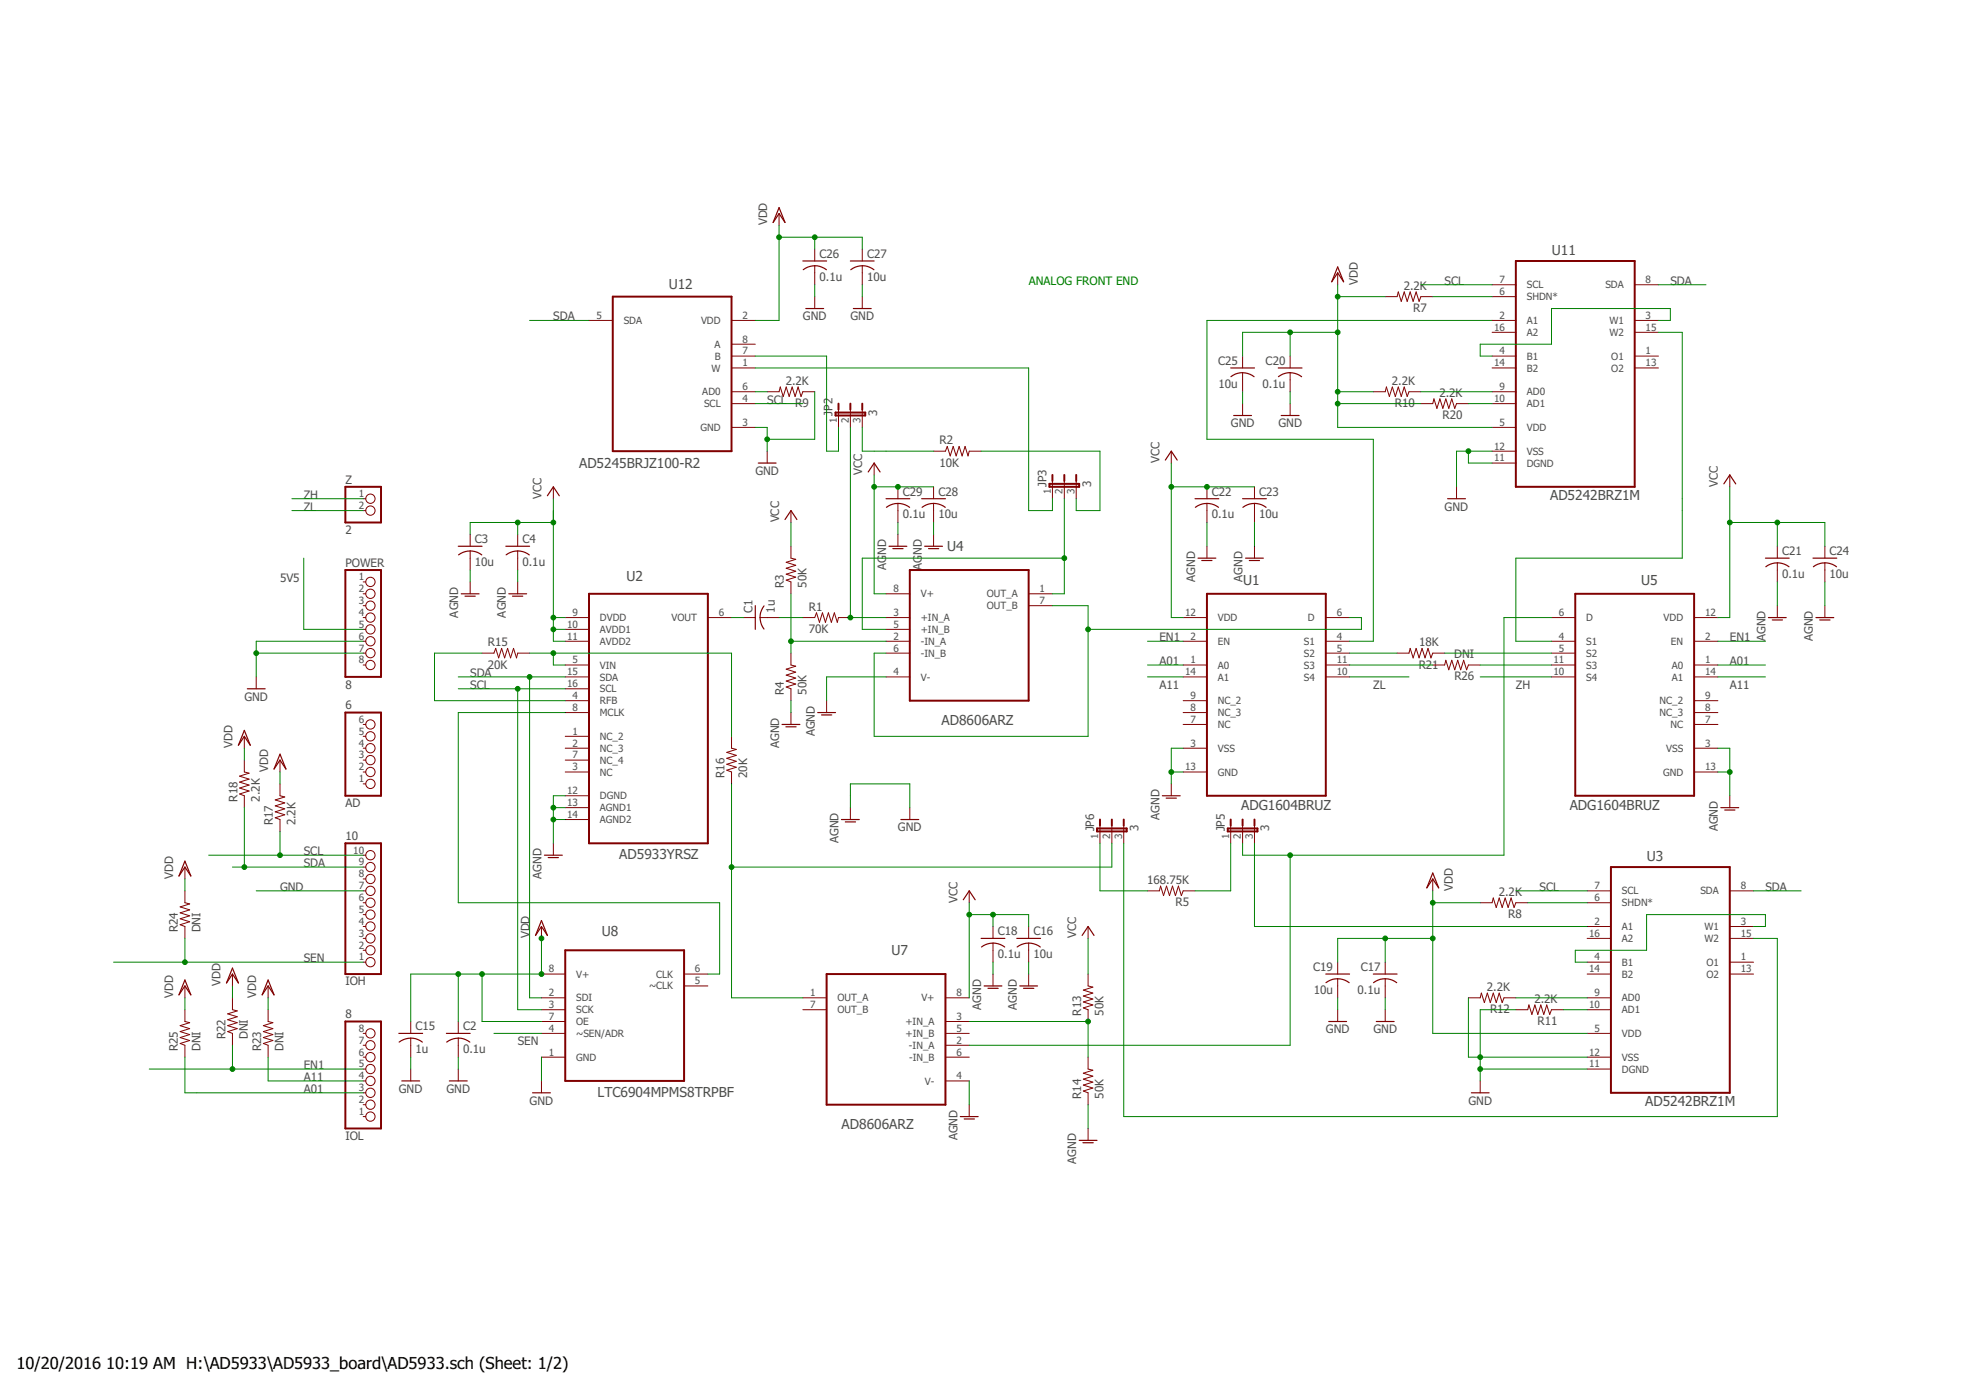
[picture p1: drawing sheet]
<svg xmlns="http://www.w3.org/2000/svg" width="420mm" height="297mm" viewBox="0 0 420 297" stroke-linecap="round" stroke-linejoin="round" font-family="sans-serif">
<g fill="none" stroke="#800000" stroke-width=".21">
<path d="M166.5 45.6v2.6M174.1 53.2v2.6M174.1 56.8v4.1M184.3 53.2v2.6M184.3 56.8v4.1M285.9 58.3v2.6M125.9 68.5h5.1M156.3 68.5h5.1M156.3 73.6h5.1M156.3 76.1h5.1M156.3 78.6h5.1M174.1 63.4v2.5"/>
<path d="M184.3 63.4v2.5M265.6 76.1v2.5M265.6 79.7v4M275.7 76.1v2.5M275.7 79.7v4M296 63.4h2.6l.2-1 .7 2 .6-2 .6 2 .7-2 .6 2 .6-2 .7 2 .4-1h2.5M318.9 68.5h5.1M318.9 76.1h5.1M318.9 78.6h5.1M318.9 60.9h5.1M318.9 63.4h5.1M318.9 71h5.1"/>
<path d="M349.4 68.5h5M349.4 76.1h5M349.4 78.6h5M349.4 60.9h5M349.4 71h5M156.3 83.7h5.1M156.3 86.3h5.1M156.3 91.3h5.1M164 83.7h2.5l.3-1 .6 2 .6-2 .7 2 .6-2 .6 2 .7-2 .6 2 .4-1h2.5M164 96.4v2.6M179.2 87.5v3.8M181.7 87.5v3.8"/>
<path d="M184.3 87.5v3.8M186.8 99v2.5M199.5 96.4h2.6l.3-1 .7 2 .6-2 .6 2 .7-2 .6 2 .6-2 .7 2 .2-1h2.6M250.3 96.4v2.6M265.6 86.3v2.5M275.7 86.3v2.5M293.5 83.7h2.5l.3-1 .6 2 .7-2 .6 2 .6-2 .7 2 .6-2 .6 2 .4-1h2.6M303.7 86.3h2.5l.3-1.1 .6 2.1 .6-2.1 .7 2.1 .6-2.1 .6 2.1 .7-2.1 .6 2.1 .4-1h2.5M318.9 96.4h5.1M318.9 83.7h5.1M318.9 86.3h5.1M318.9 91.3h5.1"/>
<path d="M318.9 99h5.1M77.6 106.6h.6M77.6 109.1h.6M100.5 114.2v2.5M100.5 117.8v4M110.6 114.2v2.5M110.6 117.8v4M118.3 104v2.6M169 116.7v2.6l1.1 .2-2.1 .7 2.1 .6-2.1 .6 2.1 .7-2.1 .6 2.1 .6-2.1 .7 1 .4v2.5M169 109.1v2.6M191.9 104v2.6M191.9 107.6v4.1"/>
<path d="M191.9 114.2v2.5M199.5 104v2.6M199.5 107.6v4.1M199.5 114.2v2.5M224.9 102.8v3.8M227.5 102.8v3.8M230 102.8v3.8M257.9 104v2.6M257.9 107.6v4.1M257.9 116.7v2.6M268.1 104v2.6M268.1 107.6v4.1"/>
<path d="M268.1 116.7v2.6M311.3 104v2.6M369.7 101.5v2.5M379.8 116.7v2.6M390 116.7v2.6M77.6 132h.6M77.6 134.5h.6M77.6 137h.6M77.6 139.6h.6M77.6 126.9h.6M77.6 129.4h.6M77.6 124.4h.6"/>
<path d="M100.5 124.4v2.5M103 139.6h2.6l.3-1 .7 2 .6-2 .6 2 .7-2 .6 2 .6-2 .7 2 .2-1h2.6M110.6 124.4v2.5M120.8 132h5.1M120.8 134.5h5.1M120.8 137h5.1M151.3 132h5M158.9 132h2.5M162.4 132h4.1M169 139.6v2.5l1.1 .3-2.1 .6 2.1 .6-2.1 .7 2.1 .6-2.1 .6 2.1 .7-2.1 .6 1 .4v2.5M171.6 132h2.5l.4-1 .6 2 .7-2 .6 2 .6-2 .7 2 .6-2 .6 2 .3-1h2.5M189.4 132h5"/>
<path d="M189.4 134.5h5M189.4 137h5M189.4 139.6h5M189.4 126.9h5M219.8 126.9h5.1M219.8 129.4h5.1M252.9 132h5M252.9 137h5M283.3 132h5.1M283.3 137h5.1M283.3 139.6h5.1M298.6 139.6h2.5l.3-1 .6 2 .6-2 .7 2 .6-2 .6 2 .7-2 .6 2 .4-1h2.5"/>
<path d="M331.6 132h5.1M331.6 137h5.1M331.6 139.6h5.1M362.1 132h5M362.1 137h5M379.8 120.3v4.1M379.8 129.4v2.6M390 120.3v4.1M390 129.4v2.6M52.2 157.4v2.5M54.8 144.7v2.5M77.6 142.1h.6"/>
<path d="M77.6 157.4h.6M77.6 159.9h.6M77.6 154.8h.6M120.8 142.1h5.1M120.8 144.7h5.1M120.8 147.2h5.1M120.8 149.7h5.1M120.8 152.3h5.1M120.8 157.4h5.1M120.8 159.9h5.1M156.3 157.4v2.5l1.1 .2-2.1 .7 2.1 .6-2.1 .7 2.1 .6-2.1 .6 2.1 .7-2.1 .6 1 .4v2.5M169 152.3v2.5"/>
<path d="M176.7 149.7v2.6M189.4 144.7h5M252.9 142.1h5M252.9 144.7h5M252.9 149.7h5M252.9 152.3h5M252.9 159.9h5M252.9 154.8h5M283.3 142.1h5.1M283.3 144.7h5.1M306.2 142.1h2.5l.3-1 .6 2 .7-2 .6 2 .6-2 .7 2 .6-2 .6 2 .4-1h2.5M331.6 142.1h5.1"/>
<path d="M331.6 144.7h5.1M362.1 142.1h5M362.1 144.7h5M362.1 149.7h5M362.1 152.3h5M362.1 159.9h5M362.1 154.8h5M52.2 162.4v2.6l1 .2-2 .7 2 .6-2 .6 2 .7-2 .6 2 .6-2 .7 1 .4v2.5M59.8 167.5v2.6l1.1 .2-2.1 .6 2.1 .7-2.1 .6 2.1 .6-2.1 .7 2.1 .6-2.1 .7 1 .3v2.6M59.8 162.4v2.6M77.6 162.4h.6M77.6 165h.6"/>
<path d="M77.6 167.5h.6M120.8 162.4h5.1M120.8 165h5.1M120.8 170.1h5.1M120.8 172.6h5.1M120.8 175.1h5.1M181.7 172.6v2.5M194.4 172.6v2.5M235.1 176.4v3.8M237.6 176.4v3.8M240.2 176.4v3.8M250.3 167.5v2.6"/>
<path d="M252.9 165h5M263 176.4v3.8M265.6 176.4v3.8M268.1 176.4v3.8M362.1 165h5M369.7 170.1v2.5M39.5 190.4v2.5l1 .3-2 .6 2 .6-2 .7 2 .6-2 .6 2 .7-2 .6 1 .4v2.5M39.5 185.3v2.5M77.6 198h.6M77.6 195.5h.6M77.6 192.9h.6M77.6 190.4h.6"/>
<path d="M77.6 187.8h.6M77.6 185.3h.6M77.6 182.8h.6M115.7 198v2.5M118.3 180.2v2.6M207.1 190.4v2.5M212.2 198v2.5M219.8 198v2.5M232.5 198v2.5M245.2 190.4h2.6l.2-1 .7 2 .6-2 .6 2 .7-2 .6 2 .6-2 .7 2 .4-1h2.5M306.2 187.8v2.6M316.3 192.9h2.6l.2-1 .7 2 .6-2 .6 2 .7-2 .6 2 .6-2 .7 2 .4-1h2.5"/>
<path d="M339.2 198h5.1M339.2 192.9h5.1M339.2 190.4h5.1M369.7 198h5.1M369.7 190.4h5.1M39.5 210.7v2.5M39.5 215.8v2.5l1 .2-2 .7 2 .6-2 .7 2 .6-2 .6 2 .7-2 .6 1 .4v2.5M49.7 213.2v2.6l1 .2-2 .7 2 .6-2 .6 2 .6-2 .7 2 .6-2 .7 1 .3v2.6M49.7 208.2v2.5M57.3 215.8v2.5l1 .2-2 .7 2 .6-2 .7 2 .6-2 .6 2 .7-2 .6 1 .4v2.5M57.3 210.7v2.5M77.6 205.6h.6"/>
<path d="M77.6 203.1h.6M77.6 200.5h.6M87.8 218.3v2.5M97.9 218.3v2.5M115.7 213.2h5.1M115.7 218.3h5.1M115.7 215.8h5.1M115.7 208.2h5.1M146.2 208.2h5.1M146.2 210.7h5.1M171.6 213.2h5.1M171.6 215.8h5.1"/>
<path d="M202.1 213.2h5M202.1 218.3h5M212.2 201.5v4.1M212.2 208.2v2.5M219.8 201.5v4.1M219.8 208.2v2.5M232.5 208.2v2.5l1.1 .2-2.1 .7 2.1 .6-2.1 .7 2.1 .6-2.1 .6 2.1 .7-2.1 .6 1 .4v2.5M285.9 205.6v2.6M285.9 209.2v4M285.9 215.8v2.5M296 205.6v2.6M296 209.2v4"/>
<path d="M296 215.8v2.5M313.8 213.2h2.5l.3-1 .6 2 .7-2 .6 2 .6-2 .7 2 .6-2 .6 2 .4-1h2.6M324 215.8h2.5l.2-1 .7 2 .6-2 .7 2 .6-2 .6 2 .7-2 .6 2 .4-1h2.5M339.2 213.2h5.1M339.2 215.8h5.1M339.2 208.2h5.1M339.2 205.6h5.1M339.2 200.5h5.1M369.7 208.2h5.1M369.7 205.6h5.1M369.7 200.5h5.1M77.6 220.8h.6"/>
<path d="M77.6 223.4h.6M77.6 225.9h.6M77.6 231h.6M77.6 238.6h.6M77.6 236.1h.6M77.6 233.5h.6M77.6 228.5h.6M87.8 221.8v4.1M87.8 228.5v2.5M97.9 221.8v4.1M97.9 228.5v2.5M115.7 220.8h5.1"/>
<path d="M115.7 225.9h5.1M115.7 231v2.5M202.1 220.8h5M202.1 223.4h5M202.1 225.9h5M202.1 231h5M207.1 236.1v2.5M232.5 225.9v2.6l1.1 .2-2.1 .6 2.1 .7-2.1 .6 2.1 .6-2.1 .7 2.1 .6-2.1 .7 1 .3v2.6M316.3 231v2.5M339.2 220.8h5.1M339.2 225.9h5.1M339.2 228.5h5.1"/>
<path d="M232.5 241.2v2.5"/>
<circle cx="79.2" cy="106.6" r=".99"/>
<circle cx="79.2" cy="109.1" r=".99"/>
<circle cx="79.2" cy="137" r=".99"/>
<circle cx="79.2" cy="132" r=".99"/>
<circle cx="79.2" cy="126.9" r=".99"/>
<circle cx="79.2" cy="139.6" r=".99"/>
<circle cx="79.2" cy="124.4" r=".99"/>
<circle cx="79.2" cy="129.4" r=".99"/>
<circle cx="79.2" cy="134.5" r=".99"/>
<circle cx="79.2" cy="159.9" r=".99"/>
<circle cx="79.2" cy="154.8" r=".99"/>
<circle cx="79.2" cy="157.4" r=".99"/>
<circle cx="79.2" cy="142.1" r=".99"/>
<circle cx="79.2" cy="167.5" r=".99"/>
<circle cx="79.2" cy="165" r=".99"/>
<circle cx="79.2" cy="162.4" r=".99"/>
<circle cx="79.2" cy="198" r=".99"/>
<circle cx="79.2" cy="195.5" r=".99"/>
<circle cx="79.2" cy="187.8" r=".99"/>
<circle cx="79.2" cy="182.8" r=".99"/>
<circle cx="79.2" cy="192.9" r=".99"/>
<circle cx="79.2" cy="190.4" r=".99"/>
<circle cx="79.2" cy="185.3" r=".99"/>
<circle cx="79.2" cy="205.6" r=".99"/>
<circle cx="79.2" cy="203.1" r=".99"/>
<circle cx="79.2" cy="200.5" r=".99"/>
<circle cx="79.2" cy="223.4" r=".99"/>
<circle cx="79.2" cy="238.6" r=".99"/>
<circle cx="79.2" cy="236.1" r=".99"/>
<circle cx="79.2" cy="233.5" r=".99"/>
<circle cx="79.2" cy="231" r=".99"/>
<circle cx="79.2" cy="225.9" r=".99"/>
<circle cx="79.2" cy="220.8" r=".99"/>
<circle cx="79.2" cy="228.5" r=".99"/>
</g>
<g fill="none" stroke="#800000" stroke-width=".42">
<path d="M324 55.8h25.4v48.2h-25.4zM131 63.4h25.3v33h-25.3zM178.6 88.2h6.3v.6h-6.3zM179.2 86.3v1.2M181.7 86.3v1.2M184.3 86.3v1.2M73.8 104h7.6v7.7h-7.6zM224.3 103.4h6.3v.6h-6.3zM224.9 101.5v1.3M227.5 101.5v1.3M230 101.5v1.3M73.8 121.8h7.6v22.9h-7.6z"/>
<path d="M125.9 126.9h25.4v53.3h-25.4zM194.4 121.8h25.4v27.9h-25.4zM257.9 126.9h25.4v43.2h-25.4zM336.7 126.9h25.4v43.2h-25.4zM73.8 152.3h7.6v17.8h-7.6zM234.4 177h6.4v.7h-6.4zM235.1 175.1v1.3M237.6 175.1v1.3M240.2 175.1v1.3M262.4 177h6.3v.7h-6.3zM263 175.1v1.3M265.6 175.1v1.3"/>
<path d="M268.1 175.1v1.3M73.8 180.2h7.6v28h-7.6zM344.3 185.3h25.4v48.2h-25.4zM73.8 218.3h7.6v22.9h-7.6zM120.8 203.1h25.4v27.9h-25.4zM176.7 208.2h25.4v27.9h-25.4z"/>
</g>
<g fill="none" stroke="#800000" stroke-width=".25">
<path d="M166.5 44.4l1.3 3.1-1.3-1.9-1.3 1.9zM171.6 55.8h5.1M171.7 57.6a4 4 0 0 1 4.9 0M181.7 55.8h5.1M181.8 57.6a4 4 0 0 1 5 0M285.9 57l1.2 3.2-1.2-1.9-1.3 1.9zM172.2 65.9h3.8M182.4 65.9h3.8M263 78.6h5.1M265.6 79.6l-1.6 .3-.9 .6M265.6 79.7l1.5 .3 .9 .5M273.2 78.6h5.1"/>
<path d="M275.7 79.6l-1.5 .3-1 .6M275.7 79.7l1.6 .3 .9 .5M162.1 99h3.8M249 98.3l1.3-1.9 1.3 1.9M263.7 88.8h3.8M273.8 88.8h3.8M97.9 116.7h5.1M98 118.6a4 4 0 0 1 5 0M108.1 116.7h5.1M108.2 118.6a4 4 0 0 1 4.9 0M117 105.9l1.3-1.9 1.2 1.9M167.8 111l1.2-1.9 1.3 1.9"/>
<path d="M185.5 100.9l1.3-1.9 1.3 1.9M189.4 106.6h5M190 116.7h3.8M190.8 117.2h2.2M191.9 107.6l1.6 .3 .9 .5M191.9 107.6l-1.5 .3-1 .5M197 106.6h5.1M197.6 116.7h3.8M198.4 117.2h2.2M199.5 107.6l1.6 .3 .9 .5M199.5 107.6l-1.5 .3-.9 .5M255.4 106.6h5.1"/>
<path d="M256 119.3h3.8M256.8 119.8h2.2M257.9 107.6l1.6 .3 .9 .5M257.9 107.6l-1 .1-1.4 .7M265.6 106.6h5M266.2 119.3h3.8M267 119.8h2.2M268.1 107.6l1.6 .3 .9 .5M268.1 107.6l-1.1 .1-1.4 .7M309.4 106.6h3.8M368.4 103.4l1.3-1.9 1.2 1.9M377.3 119.3h5.1"/>
<path d="M387.5 119.3h5M98.6 126.9h3.8M99.4 127.4h2.2M108.7 126.9h3.8M109.5 127.4h2.2M161.4 129.4v5.1M163.3 129.5a4 4 0 0 0 0 4.9M377.4 121.1a4 4 0 0 1 4.9 0M377.9 132h3.8M378.8 132.5h2.1M387.5 121.1a4 4 0 0 1 5 0M388.1 132h3.8"/>
<path d="M388.9 132.5h2.2M52.2 156.1l1.3 3.2-1.3-1.9-1.3 1.9zM52.9 147.2h3.8M167.1 154.8h3.8M168 155.3h2.1M174.8 152.3h3.8M175.6 152.8h2.2M59.8 161.2l1.3 3.1-1.3-1.9-1.2 1.9zM179.8 175.1h3.8M180.7 175.6h2.1M192.5 175.1h3.8M248.4 170.1h3.8"/>
<path d="M249.2 170.6h2.2M367.8 172.6h3.8M368.6 173.1h2.2M39.5 184l1.3 3.2-1.3-1.9-1.3 1.9zM115.7 196.7l1.3 3.2-1.3-1.9-1.3 1.9zM116.4 182.8h3.8M117.2 183.3h2.1M205.9 192.3l1.2-1.9 1.3 1.9M231.3 199.9l1.2-1.9 1.3 1.9M306.2 186.6l1.3 3.1-1.3-1.9-1.3 1.9zM39.5 209.4l1.3 3.2-1.3-1.9-1.3 1.9zM49.7 206.9l1.2 3.2-1.2-1.9-1.3 1.9z"/>
<path d="M57.3 209.4l1.3 3.2-1.3-1.9-1.3 1.9zM209.7 200.5h5.1M209.8 202.4a4 4 0 0 1 4.9 0M210.3 210.7h3.8M211.1 211.2h2.2M217.3 200.5h5.1M217.4 202.4a4 4 0 0 1 4.9 0M217.9 210.7h3.8M218.7 211.2h2.2M283.3 208.2h5.1M283.4 210a4 4 0 0 1 4.9 0M284 218.3h3.8"/>
<path d="M293.5 208.2h5.1M293.5 210a4 4 0 0 1 5 0M294.1 218.3h3.8M85.2 220.8h5.1M85.3 222.7a4 4 0 0 1 5 0M85.9 231h3.8M95.4 220.8h5.1M95.5 222.7a4 4 0 0 1 4.9 0M96 231h3.8M113.8 233.5h3.8M205.2 238.6h3.8M206.1 239.1h2.1"/>
<path d="M314.5 233.5h3.7M230.6 243.7h3.8M231.4 244.2h2.2"/>
</g>
<g fill="none" stroke="#008000" stroke-width=".21">
<path d="M166.5 50.7h17.8v2.5M166.5 48.2v20.3h-5.1M174.1 50.7v2.5M113.2 68.5h12.7M161.4 76.1h15.3v20.3h2.5v-5.1M161.4 78.6h58.4v30.5h5.1v-2.5M174.1 60.9v2.5M184.3 60.9v2.5M275.7 71v5.1M285.9 60.9v30.4h33M285.9 71h-20.3v5.1M285.9 63.4h10.1"/>
<path d="M303.7 60.9h15.2M306.2 63.4h12.7M318.9 68.5h-61v25.4h35.6v43.1h-5.1M354.4 71h5.1v48.3h-35.5v17.7h7.6M354.4 68.5h2.6v-2.6h-25.4v7.7h-15.3v2.5h2.6M354.4 60.9h10.2M161.4 91.3h2.6v5.1M161.4 83.7h2.6M161.4 86.3h10.2M174.1 83.7v10.2h-10.1M181.7 91.3v40.7h7.7M184.3 91.3v5.1h15.2"/>
<path d="M209.7 96.4h25.4v12.7h-5.1v-2.5M250.3 99v33h2.6M265.6 83.7v2.6M275.7 83.7v2.6M285.9 83.7h7.6M285.9 86.3h17.8M303.7 83.7h15.2M313.8 86.3h5.1M313.8 96.4v2.6h5.1M318.9 96.4h-7.6v7.6M62.4 106.6h15.2M62.4 109.1h15.2"/>
<path d="M64.9 119.3v15.2h12.7M110.6 111.7v2.5M118.3 106.6v30.4h2.5M118.3 111.7h-17.8v2.5M169 111.7v5M186.8 101.5v25.4h2.6M186.8 104h12.7M191.9 111.7v2.5M199.5 111.7v2.5M227.5 106.6v20.3h-2.6M227.5 119.3h-43.2v15.2h5.1M250.3 104h17.8"/>
<path d="M257.9 111.7v5M268.1 111.7v5M369.7 104v28h-2.6M369.7 111.7h20.3v5M379.8 111.7v5M54.8 139.6h22.8M77.6 137h-22.8v7.7M100.5 121.8v2.6M103 139.6h-10.1v10.1h27.9M110.6 121.8v2.6M113.2 139.6h43.1v17.8M118.3 132h2.5"/>
<path d="M118.3 134.5h2.5M118.3 139.6v2.5h2.5M156.3 132h2.6M166.5 132h5.1M169 126.9v12.7M169 137h20.4M224.9 129.4h7.6v28h-45.7v-17.8h2.6M245.2 137h7.7M288.4 132h2.6v2.5h-58.5M288.4 139.6h10.2M308.7 139.6h22.9M331.6 132h-10.2v50.8h-55.8v-2.6"/>
<path d="M367.1 137h10.2M379.8 124.4v5M390 124.4v5M52.2 159.9v2.5M97.9 144.7h22.9M97.9 147.2h22.9M110.6 147.2v68.6h5.1M113.2 144.7v68.5h2.5M120.8 152.3h-22.9v40.6h55.9v15.3h-2.5M169 149.7v2.6M189.4 144.7h-12.7v5M245.2 144.7h7.7"/>
<path d="M245.2 142.1h7.7M252.9 159.9h-2.6v7.6M288.4 144.7h12.7M288.4 142.1h17.8M316.3 144.7h15.3M316.3 142.1h15.3M367.1 144.7h10.2M367.1 159.9h2.6v10.2M367.1 142.1h10.2M52.2 172.6v12.7M59.8 165v2.5M59.8 177.7v5.1"/>
<path d="M118.3 172.6h2.5M118.3 175.1h2.5M120.8 170.1h-2.5v10.1M156.3 167.5v45.7h15.3M181.7 172.6v-5.1h12.7v5.1M250.3 165h2.6M367.1 165h2.6M39.5 187.8v2.6M44.6 182.8h33M49.7 185.3h27.9M54.8 190.4h22.8M207.1 192.9v20.3"/>
<path d="M207.1 195.5h12.7v2.5M212.2 195.5v2.5M235.1 180.2v10.2h10.1M237.6 180.2v5.1h-81.3M240.2 180.2v58.4h139.6v-38.1h-5M263 180.2v10.2h-7.6M268.1 180.2v17.8h71.1M275.7 182.8v40.6h-68.6M306.2 190.4v30.4h33M306.2 192.9h10.1M324 190.4h15.2M326.5 192.9h12.7"/>
<path d="M374.8 190.4h10.1M374.8 198h2.5v-2.5h-25.4v7.6h-15.2v2.5h2.5M24.3 205.6h53.3M39.5 200.5v5.1M39.5 213.2v2.6M49.7 210.7v2.5M57.3 213.2v2.6M97.9 208.2v10.1M103 208.2v10.1h12.7M115.7 200.5v7.7h-27.9v10.1M207.1 218.3h25.4v7.6M212.2 205.6v2.6"/>
<path d="M219.8 205.6v2.6M232.5 200.5v7.7M285.9 213.2v2.6M296 200.5v5.1M296 213.2v2.6M306.2 200.5h-20.3v5.1M313.8 213.2v12.7h25.4M324 213.2h15.2M324 215.8h-7.7v15.2M334.1 215.8h5.1M31.9 228.5h45.7M39.5 225.9v7.6h38.1"/>
<path d="M49.7 223.4v5.1M57.3 225.9v5.1h20.3M87.8 225.9v2.6M97.9 225.9v2.6M105.6 220.8h10.1M115.7 225.9v5.1M207.1 231v5.1M232.5 236.1v5.1M316.3 228.5h22.9"/>
</g>
<g fill="#008000" stroke="#008000" stroke-width=".21">
<circle cx="227.5" cy="119.3" r=".51"/>
<circle cx="169" cy="137" r=".51"/>
<circle cx="118.3" cy="172.6" r=".51"/>
<circle cx="118.3" cy="175.1" r=".51"/>
<circle cx="250.3" cy="165" r=".51"/>
<circle cx="369.7" cy="165" r=".51"/>
<circle cx="115.7" cy="208.2" r=".51"/>
<circle cx="103" cy="208.2" r=".51"/>
<circle cx="115.7" cy="200.5" r=".51"/>
<circle cx="97.9" cy="208.2" r=".51"/>
<circle cx="166.5" cy="50.7" r=".51"/>
<circle cx="174.1" cy="50.7" r=".51"/>
<circle cx="306.2" cy="200.5" r=".51"/>
<circle cx="296" cy="200.5" r=".51"/>
<circle cx="306.2" cy="192.9" r=".51"/>
<circle cx="285.9" cy="71" r=".51"/>
<circle cx="275.7" cy="71" r=".51"/>
<circle cx="285.9" cy="83.7" r=".51"/>
<circle cx="285.9" cy="86.3" r=".51"/>
<circle cx="285.9" cy="63.4" r=".51"/>
<circle cx="232.5" cy="134.5" r=".51"/>
<circle cx="49.7" cy="228.5" r=".51"/>
<circle cx="232.5" cy="218.3" r=".51"/>
<circle cx="156.3" cy="185.3" r=".51"/>
<circle cx="118.3" cy="139.6" r=".51"/>
<circle cx="113.2" cy="144.7" r=".51"/>
<circle cx="52.2" cy="185.3" r=".51"/>
<circle cx="110.6" cy="147.2" r=".51"/>
<circle cx="59.8" cy="182.8" r=".51"/>
<circle cx="39.5" cy="205.6" r=".51"/>
<circle cx="181.7" cy="132" r=".51"/>
<circle cx="118.3" cy="134.5" r=".51"/>
<circle cx="118.3" cy="132" r=".51"/>
<circle cx="110.6" cy="111.7" r=".51"/>
<circle cx="118.3" cy="111.7" r=".51"/>
<circle cx="207.1" cy="195.5" r=".51"/>
<circle cx="212.2" cy="195.5" r=".51"/>
<circle cx="186.8" cy="104" r=".51"/>
<circle cx="191.9" cy="104" r=".51"/>
<circle cx="257.9" cy="104" r=".51"/>
<circle cx="250.3" cy="104" r=".51"/>
<circle cx="369.7" cy="111.7" r=".51"/>
<circle cx="379.8" cy="111.7" r=".51"/>
<circle cx="316.3" cy="228.5" r=".51"/>
<circle cx="316.3" cy="225.9" r=".51"/>
<circle cx="313.8" cy="96.4" r=".51"/>
<circle cx="164" cy="93.9" r=".51"/>
<circle cx="54.8" cy="139.6" r=".51"/>
<circle cx="275.7" cy="182.8" r=".51"/>
</g>
<g font-size="3.5">
<text x="3.5" y="292.5">10/20/2016</text>
<text x="22.7" y="292.5">10:19 AM H:\AD5933\AD5933_board\AD5933.sch (Sheet: 1/2)</text>
</g>
<g font-size="2.9" fill="#505050">
<text x="331.7" y="54.4">U11</text>
<text x="142.9" y="61.7">U12</text>
<text x="123.8" y="100.1">AD5245BRJZ100-R2</text>
<text x="331.3" y="106.9">AD5242BRZ1M</text>
<text x="202.4" y="117.8">U4</text>
<text x="133.9" y="124.2">U2</text>
<text x="265.7" y="125">U1</text>
<text x="350.8" y="125">U5</text>
<text x="201.2" y="155">AD8606ARZ</text>
<text x="265.2" y="173.1">ADG1604BRUZ</text>
<text x="335.5" y="173.1">ADG1604BRUZ</text>
<text x="132.3" y="183.6">AD5933YRSZ</text>
<text x="352" y="183.9">U3</text>
<text x="128.6" y="199.9">U8</text>
<text x="190.6" y="204.1">U7</text>
<text x="127.7" y="234.5">LTC6904MPMS8TRPBF</text>
<text x="351.6" y="236.4">AD5242BRZ1M</text>
<text x="179.9" y="241.3">AD8606ARZ</text>
</g>
<g font-size="2.5" fill="#505050">
<text x="164" y="48.2" transform="rotate(-90 164 48.2)">VDD</text>
<text x="175.1" y="60">0.1u</text>
<text x="175.1" y="55.1">C26</text>
<text x="185.3" y="60">10u</text>
<text x="185.3" y="55.1">C27</text>
<text x="290.2" y="60.9" transform="rotate(-90 290.2 60.9)">VDD</text>
<text x="300" y="61.9">2.2K</text>
<text x="308.7" y="60.9">SCL</text>
<text x="357" y="60.9">SDA</text>
<text x="118.3" y="68.5">SDA</text>
<text x="171.6" y="68.5">GND</text>
<text x="181.7" y="68.5">GND</text>
<text x="302" y="66.7">R7</text>
<text x="167.9" y="82.2">2.2K</text>
<text x="260.3" y="78">C25</text>
<text x="260.4" y="82.8">10u</text>
<text x="269.8" y="82.8">0.1u</text>
<text x="270.5" y="78">C20</text>
<text x="297.4" y="82.2">2.2K</text>
<text x="164" y="86.3">SCL</text>
<text x="170" y="87">R9</text>
<text x="177.9" y="88.8" transform="rotate(-90 177.9 88.8)">JP2</text>
<text x="187.5" y="88.8" transform="rotate(-90 187.5 88.8)">3</text>
<text x="298.1" y="87">R10</text>
<text x="307.6" y="84.7">2.2K</text>
<text x="308.3" y="89.5">R20</text>
<text x="200.8" y="94.9">R2</text>
<text x="263.1" y="91.3">GND</text>
<text x="273.2" y="91.3">GND</text>
<text x="161.4" y="101.5">GND</text>
<text x="184.3" y="101.5" transform="rotate(-90 184.3 101.5)">VCC</text>
<text x="200.8" y="99.7">10K</text>
<text x="247.8" y="99" transform="rotate(-90 247.8 99)">VCC</text>
<text x="64.9" y="106.6">ZH</text>
<text x="73.8" y="103.4">Z</text>
<text x="115.7" y="106.6" transform="rotate(-90 115.7 106.6)">VCC</text>
<text x="192.9" y="105.9">C29</text>
<text x="200.5" y="105.9">C28</text>
<text x="223.6" y="104" transform="rotate(-90 223.6 104)">JP3</text>
<text x="233.2" y="104" transform="rotate(-90 233.2 104)">3</text>
<text x="258.9" y="105.9">C22</text>
<text x="269.1" y="105.9">C23</text>
<text x="367.1" y="104" transform="rotate(-90 367.1 104)">VCC</text>
<text x="64.9" y="109.1">ZL</text>
<text x="166.5" y="111.6" transform="rotate(-90 166.5 111.6)">VCC</text>
<text x="192.9" y="110.8">0.1u</text>
<text x="200.5" y="110.8">10u</text>
<text x="258.9" y="110.8">0.1u</text>
<text x="269.1" y="110.8">10u</text>
<text x="308.7" y="109.1">GND</text>
<text x="73.8" y="114.2">2</text>
<text x="101.5" y="116.1">C3</text>
<text x="111.6" y="116.1">C4</text>
<text x="189.4" y="118.6" transform="rotate(-90 189.4 118.6)">ND</text>
<text x="197" y="118.6" transform="rotate(-90 197 118.6)">ND</text>
<text x="380.9" y="118.6">C21</text>
<text x="391" y="118.6">C24</text>
<text x="59.8" y="124.3">5V5</text>
<text x="73.8" y="121.2">POWER</text>
<text x="101.5" y="120.9">10u</text>
<text x="111.6" y="120.9">0.1u</text>
<text x="167.5" y="125.6" transform="rotate(-90 167.5 125.6)">R3</text>
<text x="172.3" y="125.6" transform="rotate(-90 172.3 125.6)">50K</text>
<text x="189.4" y="121.8" transform="rotate(-90 189.4 121.8)">AG</text>
<text x="197" y="121.8" transform="rotate(-90 197 121.8)">AG</text>
<text x="255.4" y="124.3" transform="rotate(-90 255.4 124.3)">AGND</text>
<text x="265.6" y="124.3" transform="rotate(-90 265.6 124.3)">AGND</text>
<text x="380.9" y="123.5">0.1u</text>
<text x="391" y="123.5">10u</text>
<text x="97.9" y="132" transform="rotate(-90 97.9 132)">AGND</text>
<text x="108.1" y="132" transform="rotate(-90 108.1 132)">AGND</text>
<text x="160.8" y="130.9" transform="rotate(-90 160.8 130.9)">C1</text>
<text x="165.6" y="130.9" transform="rotate(-90 165.6 130.9)">1u</text>
<text x="172.9" y="130.5">R1</text>
<text x="172.9" y="135.3">70K</text>
<text x="247.8" y="137">EN1</text>
<text x="369.7" y="137">EN1</text>
<text x="377.3" y="137" transform="rotate(-90 377.3 137)">AGND</text>
<text x="387.5" y="137" transform="rotate(-90 387.5 137)">AGND</text>
<text x="104.3" y="142.9">20K</text>
<text x="104.3" y="138.1">R15</text>
<text x="247.8" y="142.1">A01</text>
<text x="303.2" y="142.9">R21</text>
<text x="303.3" y="138.1">18K</text>
<text x="310.8" y="140.6">DNI</text>
<text x="369.7" y="142.1">A01</text>
<text x="52.2" y="149.7">GND</text>
<text x="73.8" y="147.2">8</text>
<text x="100.5" y="144.7">SDA</text>
<text x="100.5" y="147.2">SCL</text>
<text x="167.5" y="148.5" transform="rotate(-90 167.5 148.5)">R4</text>
<text x="172.3" y="148.5" transform="rotate(-90 172.3 148.5)">50K</text>
<text x="247.8" y="147.2">A11</text>
<text x="293.5" y="147.2">ZL</text>
<text x="310.8" y="145.4">R26</text>
<text x="324" y="147.2">ZH</text>
<text x="369.7" y="147.2">A11</text>
<text x="73.8" y="151.5">6</text>
<text x="49.7" y="159.9" transform="rotate(-90 49.7 159.9)">VDD</text>
<text x="166.5" y="159.9" transform="rotate(-90 166.5 159.9)">AGND</text>
<text x="174.1" y="157.4" transform="rotate(-90 174.1 157.4)">AGND</text>
<text x="57.3" y="165" transform="rotate(-90 57.3 165)">VDD</text>
<text x="154.8" y="166.2" transform="rotate(-90 154.8 166.2)">R16</text>
<text x="159.6" y="166.2" transform="rotate(-90 159.6 166.2)">20K</text>
<text x="50.7" y="171.3" transform="rotate(-90 50.7 171.3)">R18</text>
<text x="55.5" y="171.3" transform="rotate(-90 55.5 171.3)">2.2K</text>
<text x="73.8" y="172.5">AD</text>
<text x="58.3" y="176.4" transform="rotate(-90 58.3 176.4)">R17</text>
<text x="63.1" y="176.4" transform="rotate(-90 63.1 176.4)">2.2K</text>
<text x="73.8" y="179.5">10</text>
<text x="191.9" y="177.7">GND</text>
<text x="233.8" y="177.7" transform="rotate(-90 233.8 177.7)">JP6</text>
<text x="243.3" y="177.7" transform="rotate(-90 243.3 177.7)">3</text>
<text x="247.8" y="175.1" transform="rotate(-90 247.8 175.1)">AGND</text>
<text x="261.7" y="177.7" transform="rotate(-90 261.7 177.7)">JP5</text>
<text x="271.3" y="177.7" transform="rotate(-90 271.3 177.7)">3</text>
<text x="367.1" y="177.7" transform="rotate(-90 367.1 177.7)">AGND</text>
<text x="64.9" y="185.3">SDA</text>
<text x="64.9" y="182.8">SCL</text>
<text x="179.2" y="180.2" transform="rotate(-90 179.2 180.2)">AGND</text>
<text x="37" y="187.8" transform="rotate(-90 37 187.8)">VDD</text>
<text x="59.8" y="190.4">GND</text>
<text x="115.7" y="187.8" transform="rotate(-90 115.7 187.8)">AGND</text>
<text x="245.1" y="188.8">168.75K</text>
<text x="310.5" y="190.4" transform="rotate(-90 310.5 190.4)">VDD</text>
<text x="320.3" y="191.4">2.2K</text>
<text x="329" y="190.4">SCL</text>
<text x="377.3" y="190.4">SDA</text>
<text x="204.6" y="192.9" transform="rotate(-90 204.6 192.9)">VCC</text>
<text x="251.2" y="193.6">R5</text>
<text x="322.3" y="196.2">R8</text>
<text x="38" y="199.3" transform="rotate(-90 38 199.3)">R24</text>
<text x="42.8" y="199.3" transform="rotate(-90 42.8 199.3)">DNI</text>
<text x="113.2" y="200.5" transform="rotate(-90 113.2 200.5)">VDD</text>
<text x="213.2" y="199.9">C18</text>
<text x="220.9" y="199.9">C16</text>
<text x="230" y="200.5" transform="rotate(-90 230 200.5)">VCC</text>
<text x="64.9" y="205.6">SEN</text>
<text x="213.2" y="204.7">0.1u</text>
<text x="220.9" y="204.7">10u</text>
<text x="280.6" y="207.5">C19</text>
<text x="290.8" y="207.5">C17</text>
<text x="37" y="213.2" transform="rotate(-90 37 213.2)">VDD</text>
<text x="47.1" y="210.7" transform="rotate(-90 47.1 210.7)">VDD</text>
<text x="54.8" y="213.2" transform="rotate(-90 54.8 213.2)">VDD</text>
<text x="73.8" y="210.6">IOH</text>
<text x="209.7" y="215.8" transform="rotate(-90 209.7 215.8)">AGND</text>
<text x="217.3" y="215.8" transform="rotate(-90 217.3 215.8)">AGND</text>
<text x="280.7" y="212.3">10u</text>
<text x="290.1" y="212.3">0.1u</text>
<text x="317.8" y="211.7">2.2K</text>
<text x="327.9" y="214.2">2.2K</text>
<text x="73.8" y="217.5">8</text>
<text x="88.8" y="220.2">C15</text>
<text x="99" y="220.2">C2</text>
<text x="231" y="217" transform="rotate(-90 231 217)">R13</text>
<text x="235.8" y="217" transform="rotate(-90 235.8 217)">50K</text>
<text x="283.4" y="220.8">GND</text>
<text x="293.5" y="220.8">GND</text>
<text x="318.4" y="216.5">R12</text>
<text x="328.6" y="219">R11</text>
<text x="38" y="224.7" transform="rotate(-90 38 224.7)">R25</text>
<text x="42.8" y="224.7" transform="rotate(-90 42.8 224.7)">DNI</text>
<text x="48.2" y="222.1" transform="rotate(-90 48.2 222.1)">R22</text>
<text x="53" y="222.1" transform="rotate(-90 53 222.1)">DNI</text>
<text x="55.8" y="224.7" transform="rotate(-90 55.8 224.7)">R23</text>
<text x="60.6" y="224.7" transform="rotate(-90 60.6 224.7)">DNI</text>
<text x="88.8" y="225">1u</text>
<text x="99" y="225">0.1u</text>
<text x="110.6" y="223.4">SEN</text>
<text x="64.9" y="228.5">EN1</text>
<text x="64.9" y="233.5">A01</text>
<text x="64.9" y="231">A11</text>
<text x="85.2" y="233.5">GND</text>
<text x="95.4" y="233.5">GND</text>
<text x="113.2" y="236.1">GND</text>
<text x="231" y="234.8" transform="rotate(-90 231 234.8)">R14</text>
<text x="235.8" y="234.8" transform="rotate(-90 235.8 234.8)">50K</text>
<text x="313.8" y="236.1">GND</text>
<text x="73.8" y="243.6">IOL</text>
<text x="204.6" y="243.7" transform="rotate(-90 204.6 243.7)">AGND</text>
<text x="230" y="248.8" transform="rotate(-90 230 248.8)">AGND</text>
</g>
<text font-size="2.5" fill="#008000" x="219.8" y="60.9">ANALOG FRONT END</text>
<g font-size="2.1" fill="#505050">
<text x="320.5" y="60.5">7</text>
<text x="320.5" y="63">6</text>
<text x="326.3" y="61.6">SCL</text>
<text x="326.3" y="64.2">SHDN*</text>
<text x="343.1" y="61.6">SDA</text>
<text x="351.7" y="60.5">8</text>
<text x="127.4" y="68.1">5</text>
<text x="133.3" y="69.2">SDA</text>
<text x="149.8" y="69.2">VDD</text>
<text x="158.7" y="68.1">2</text>
<text x="319.3" y="70.7">16</text>
<text x="320.5" y="68.1">2</text>
<text x="326.3" y="69.2">A1</text>
<text x="326.3" y="71.8">A2</text>
<text x="343.9" y="69.2">W1</text>
<text x="343.9" y="71.8">W2</text>
<text x="351.7" y="68.1">3</text>
<text x="351.7" y="70.7">15</text>
<text x="152.7" y="74.3">A</text>
<text x="152.7" y="76.9">B</text>
<text x="158.7" y="73.2">8</text>
<text x="158.7" y="75.7">7</text>
<text x="320.5" y="75.7">4</text>
<text x="326.3" y="76.9">B1</text>
<text x="344.4" y="76.9">O1</text>
<text x="351.7" y="75.7">1</text>
<text x="152.1" y="79.4">W</text>
<text x="158.7" y="78.3">1</text>
<text x="158.7" y="83.4">6</text>
<text x="319.3" y="78.3">14</text>
<text x="320.5" y="83.4">9</text>
<text x="326.3" y="79.4">B2</text>
<text x="344.4" y="79.4">O2</text>
<text x="351.7" y="78.3">13</text>
<text x="150.1" y="84.5">AD0</text>
<text x="150.5" y="87">SCL</text>
<text x="158.7" y="85.9">4</text>
<text x="319.3" y="85.9">10</text>
<text x="326.3" y="84.5">AD0</text>
<text x="326.3" y="87">AD1</text>
<text x="149.7" y="92.1">GND</text>
<text x="158.7" y="91">3</text>
<text x="178.8" y="90.3" transform="rotate(-90 178.8 90.3)">1</text>
<text x="181.4" y="90.3" transform="rotate(-90 181.4 90.3)">2</text>
<text x="183.9" y="90.3" transform="rotate(-90 183.9 90.3)">3</text>
<text x="320.5" y="91">5</text>
<text x="326.3" y="92.1">VDD</text>
<text x="319.3" y="96.1">12</text>
<text x="319.3" y="98.6">11</text>
<text x="326.3" y="97.2">VSS</text>
<text x="326.3" y="99.7">DGND</text>
<text x="76.7" y="106.2">1</text>
<text x="224.6" y="105.6" transform="rotate(-90 224.6 105.6)">1</text>
<text x="227.1" y="105.6" transform="rotate(-90 227.1 105.6)">2</text>
<text x="229.6" y="105.6" transform="rotate(-90 229.6 105.6)">3</text>
<text x="76.7" y="108.8">2</text>
<text x="76.7" y="124">1</text>
<text x="76.7" y="126.5">2</text>
<text x="76.7" y="129.1">3</text>
<text x="76.7" y="131.6">4</text>
<text x="122.4" y="131.6">9</text>
<text x="153.6" y="131.6">6</text>
<text x="190.9" y="126.5">8</text>
<text x="190.9" y="131.6">3</text>
<text x="196.8" y="127.6">V+</text>
<text x="210.9" y="127.6">OUT_A</text>
<text x="210.9" y="130.2">OUT_B</text>
<text x="222.2" y="126.5">1</text>
<text x="222.2" y="129.1">7</text>
<text x="253.3" y="131.6">12</text>
<text x="285.7" y="131.6">6</text>
<text x="333.2" y="131.6">6</text>
<text x="364.4" y="131.6">12</text>
<text x="76.7" y="134.1">5</text>
<text x="76.7" y="136.7">6</text>
<text x="121.2" y="134.1">10</text>
<text x="121.2" y="136.7">11</text>
<text x="128.2" y="132.7">DVDD</text>
<text x="128.2" y="135.3">AVDD1</text>
<text x="128.2" y="137.8">AVDD2</text>
<text x="143.5" y="132.7">VOUT</text>
<text x="190.9" y="134.1">5</text>
<text x="190.9" y="136.7">2</text>
<text x="196.8" y="132.7">+IN_A</text>
<text x="196.8" y="135.3">+IN_B</text>
<text x="196.8" y="137.8">-IN_A</text>
<text x="254.4" y="136.7">2</text>
<text x="260.3" y="132.7">VDD</text>
<text x="260.3" y="137.8">EN</text>
<text x="278.6" y="137.8">S1</text>
<text x="279.5" y="132.7">D</text>
<text x="285.7" y="136.7">4</text>
<text x="333.2" y="136.7">4</text>
<text x="339" y="132.7">D</text>
<text x="339" y="137.8">S1</text>
<text x="355.5" y="132.7">VDD</text>
<text x="357.1" y="137.8">EN</text>
<text x="364.4" y="136.7">2</text>
<text x="76.7" y="139.2">7</text>
<text x="76.7" y="141.8">8</text>
<text x="122.4" y="141.8">5</text>
<text x="128.2" y="142.9">VIN</text>
<text x="190.9" y="139.2">6</text>
<text x="196.8" y="140.3">-IN_B</text>
<text x="254.4" y="141.8">1</text>
<text x="260.3" y="142.9">A0</text>
<text x="278.6" y="140.3">S2</text>
<text x="278.6" y="142.9">S3</text>
<text x="285.7" y="139.2">5</text>
<text x="285.7" y="141.8">11</text>
<text x="332" y="141.8">11</text>
<text x="333.2" y="139.2">5</text>
<text x="339" y="140.3">S2</text>
<text x="339" y="142.9">S3</text>
<text x="357.3" y="142.9">A0</text>
<text x="364.4" y="141.8">1</text>
<text x="121.2" y="144.3">15</text>
<text x="121.2" y="146.8">16</text>
<text x="122.4" y="149.4">4</text>
<text x="128.2" y="145.4">SDA</text>
<text x="128.2" y="148">SCL</text>
<text x="190.9" y="144.3">4</text>
<text x="196.8" y="145.4">V-</text>
<text x="253.3" y="144.3">14</text>
<text x="254.4" y="149.4">9</text>
<text x="260.3" y="145.4">A1</text>
<text x="278.6" y="145.4">S4</text>
<text x="285.7" y="144.3">10</text>
<text x="332" y="144.3">10</text>
<text x="339" y="145.4">S4</text>
<text x="357.3" y="145.4">A1</text>
<text x="364.4" y="144.3">14</text>
<text x="364.4" y="149.4">9</text>
<text x="76.7" y="154.5">6</text>
<text x="122.4" y="151.9">8</text>
<text x="128.2" y="150.5">RFB</text>
<text x="128.2" y="153">MCLK</text>
<text x="254.4" y="151.9">8</text>
<text x="254.4" y="154.5">7</text>
<text x="260.3" y="150.5">NC_2</text>
<text x="260.3" y="153">NC_3</text>
<text x="260.3" y="155.6">NC</text>
<text x="354.7" y="150.5">NC_2</text>
<text x="354.7" y="153">NC_3</text>
<text x="357" y="155.6">NC</text>
<text x="364.4" y="151.9">8</text>
<text x="364.4" y="154.5">7</text>
<text x="76.7" y="159.5">4</text>
<text x="76.7" y="157">5</text>
<text x="122.4" y="157">1</text>
<text x="122.4" y="159.5">2</text>
<text x="128.2" y="158.1">NC_2</text>
<text x="128.2" y="160.7">NC_3</text>
<text x="254.4" y="159.5">3</text>
<text x="260.3" y="160.7">VSS</text>
<text x="356.1" y="160.7">VSS</text>
<text x="364.4" y="159.5">3</text>
<text x="76.7" y="167.2">1</text>
<text x="76.7" y="164.6">2</text>
<text x="76.7" y="162.1">3</text>
<text x="122.4" y="162.1">7</text>
<text x="122.4" y="164.6">3</text>
<text x="128.2" y="163.2">NC_4</text>
<text x="128.2" y="165.7">NC</text>
<text x="253.3" y="164.6">13</text>
<text x="260.3" y="165.7">GND</text>
<text x="355.4" y="165.7">GND</text>
<text x="364.4" y="164.6">13</text>
<text x="121.2" y="169.7">12</text>
<text x="121.2" y="172.2">13</text>
<text x="128.2" y="170.8">DGND</text>
<text x="128.2" y="173.4">AGND1</text>
<text x="121.2" y="174.8">14</text>
<text x="128.2" y="175.9">AGND2</text>
<text x="234.7" y="179.2" transform="rotate(-90 234.7 179.2)">1</text>
<text x="237.3" y="179.2" transform="rotate(-90 237.3 179.2)">2</text>
<text x="239.8" y="179.2" transform="rotate(-90 239.8 179.2)">3</text>
<text x="262.7" y="179.2" transform="rotate(-90 262.7 179.2)">1</text>
<text x="265.2" y="179.2" transform="rotate(-90 265.2 179.2)">2</text>
<text x="267.7" y="179.2" transform="rotate(-90 267.7 179.2)">3</text>
<text x="75.5" y="182.4">10</text>
<text x="76.7" y="184.9">9</text>
<text x="76.7" y="190">7</text>
<text x="76.7" y="187.5">8</text>
<text x="340.8" y="190">7</text>
<text x="346.6" y="191.1">SCL</text>
<text x="363.4" y="191.1">SDA</text>
<text x="372" y="190">8</text>
<text x="76.7" y="197.6">4</text>
<text x="76.7" y="195.1">5</text>
<text x="76.7" y="192.6">6</text>
<text x="340.8" y="192.6">6</text>
<text x="340.8" y="197.6">2</text>
<text x="346.6" y="193.7">SHDN*</text>
<text x="372" y="197.6">3</text>
<text x="76.7" y="202.7">2</text>
<text x="76.7" y="200.2">3</text>
<text x="339.6" y="200.2">16</text>
<text x="346.6" y="198.7">A1</text>
<text x="346.6" y="201.3">A2</text>
<text x="364.3" y="198.7">W1</text>
<text x="364.3" y="201.3">W2</text>
<text x="372" y="200.2">15</text>
<text x="76.7" y="205.2">1</text>
<text x="117.3" y="207.8">8</text>
<text x="123.1" y="208.9">V+</text>
<text x="140.3" y="208.9">CLK</text>
<text x="148.5" y="207.8">6</text>
<text x="339.6" y="207.8">14</text>
<text x="340.8" y="205.2">4</text>
<text x="346.6" y="206.4">B1</text>
<text x="346.6" y="208.9">B2</text>
<text x="364.7" y="206.4">O1</text>
<text x="364.7" y="208.9">O2</text>
<text x="372" y="205.2">1</text>
<text x="372" y="207.8">13</text>
<text x="117.3" y="212.9">2</text>
<text x="117.3" y="215.4">3</text>
<text x="123.1" y="214">SDI</text>
<text x="138.7" y="211.4">~CLK</text>
<text x="148.5" y="210.3">5</text>
<text x="173.2" y="212.9">1</text>
<text x="173.2" y="215.4">7</text>
<text x="179" y="214">OUT_A</text>
<text x="196.9" y="214">V+</text>
<text x="204.4" y="212.9">8</text>
<text x="339.6" y="215.4">10</text>
<text x="340.8" y="212.9">9</text>
<text x="346.6" y="214">AD0</text>
<text x="76.7" y="220.5">8</text>
<text x="117.3" y="217.9">7</text>
<text x="117.3" y="220.5">4</text>
<text x="123.1" y="216.5">SCK</text>
<text x="123.1" y="219.1">OE</text>
<text x="123.1" y="221.6">~SEN/ADR</text>
<text x="179" y="216.5">OUT_B</text>
<text x="193.5" y="219.1">+IN_A</text>
<text x="193.5" y="221.6">+IN_B</text>
<text x="204.4" y="217.9">3</text>
<text x="204.4" y="220.5">5</text>
<text x="340.8" y="220.5">5</text>
<text x="346.6" y="216.5">AD1</text>
<text x="346.6" y="221.6">VDD</text>
<text x="76.7" y="225.6">6</text>
<text x="76.7" y="223">7</text>
<text x="117.3" y="225.6">1</text>
<text x="123.1" y="226.7">GND</text>
<text x="194.3" y="224.1">-IN_A</text>
<text x="194.3" y="226.7">-IN_B</text>
<text x="204.4" y="223">2</text>
<text x="204.4" y="225.6">6</text>
<text x="339.6" y="225.6">12</text>
<text x="346.6" y="226.7">VSS</text>
<text x="76.7" y="233.2">3</text>
<text x="76.7" y="230.6">4</text>
<text x="76.7" y="228.1">5</text>
<text x="197.7" y="231.8">V-</text>
<text x="204.4" y="230.6">4</text>
<text x="339.6" y="228.1">11</text>
<text x="346.6" y="229.2">DGND</text>
<text x="76.7" y="238.3">1</text>
<text x="76.7" y="235.7">2</text>
</g>
</svg>
